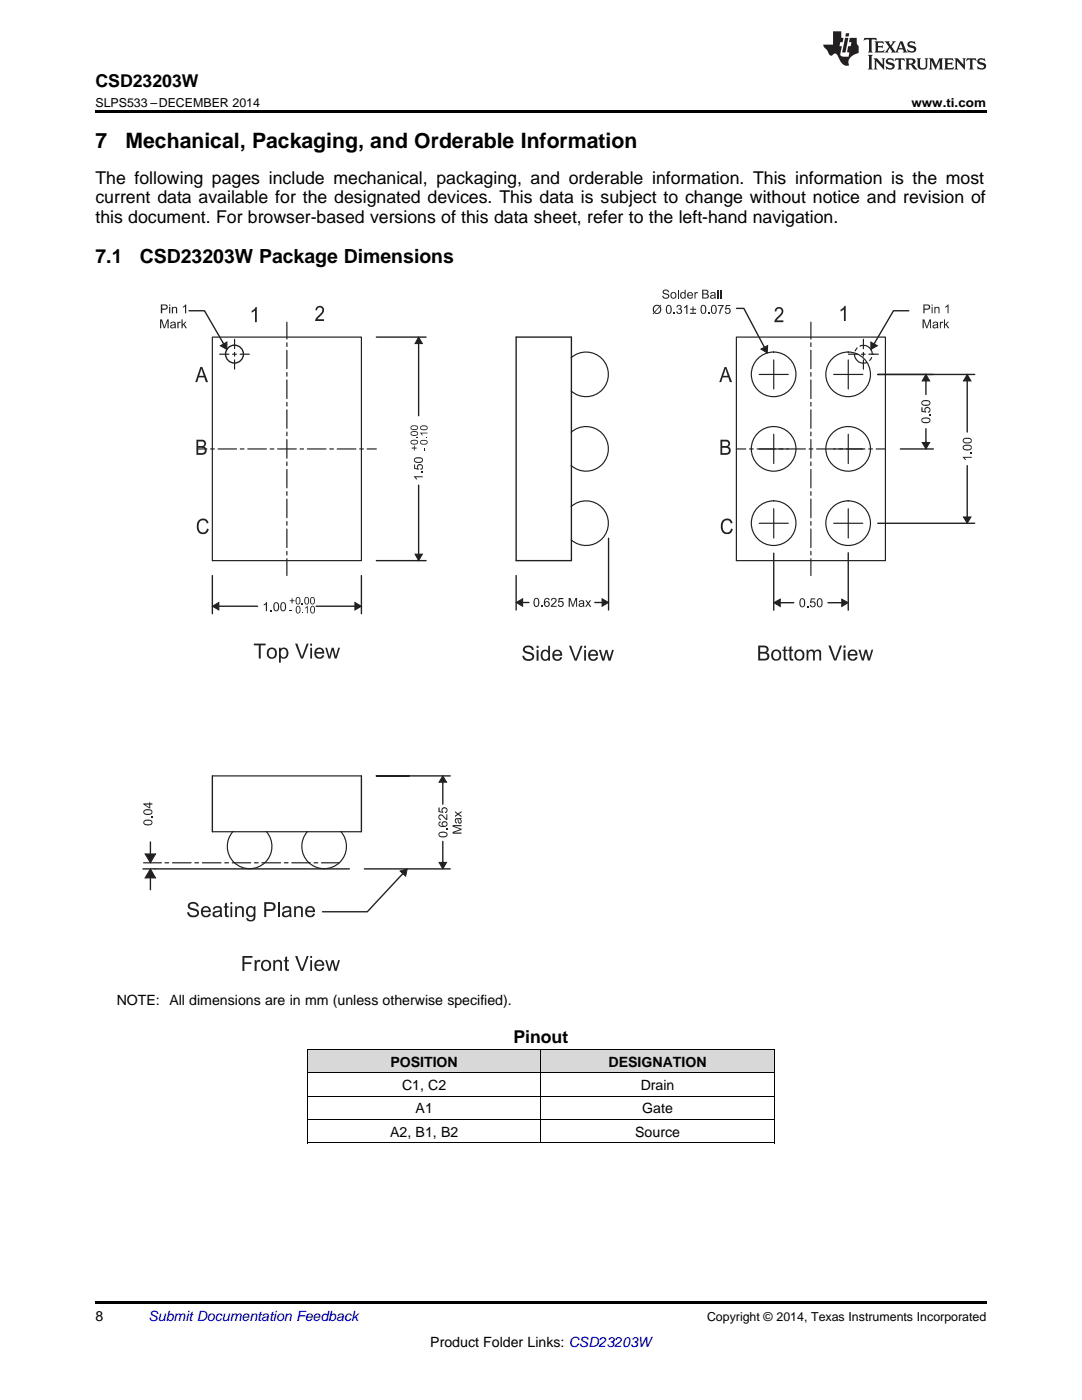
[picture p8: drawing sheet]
<svg xmlns="http://www.w3.org/2000/svg" width="216mm" height="279mm" viewBox="0 0 216 279" stroke-linecap="round" stroke-linejoin="round" font-family="sans-serif">
<g fill="#d8d8d8">
<path d="M61.4 209.5h46.5v4.7h-46.5z"/>
<path d="M107.9 209.5h46.6v4.7h-46.6z"/>
</g>
<path d="M61.4 228.1h.1zM154.4 228.1h.1zM19 259.7h177.8v.5h-177.8z" fill="#000"/>
<path d="M61.4 218.8h93.1M61.4 214.1h93.1M61.4 209.5h93.1M61.4 209.5v18.6M107.9 209.5v18.6M154.5 209.5v18.6M61.4 228.1h93.1M61.4 223.4h93.1" fill="none" stroke="#000" stroke-width=".2"/>
<path d="M146.9 89.6h1.9M149.6 89.6h.7M151.1 89.6h3.6M155.5 89.6h.7M157 89.6h3.7M161.5 89.6h.7M162.9 89.6h3.8M167.4 89.6h.7M168.9 89.6h3.7M173.3 89.6h.8M174.8 89.6h1.9" fill="none" stroke="#231f20" stroke-width=".24"/>
<g fill="#231f20">
<path d="M144.2 103.9l.4-.3 .7-.1 .7 .5 .2 .4-.4 .1-.4-.6h-.7l-.3 .2-.2 .7 .1 .8 .4 .6h.7l.4-.3 .1-.4 .3 .1-.2 .5-.3 .4-.9 .1-.7-.5-.3-.7v-.7z"/>
<path d="M143.8 87.8h1.3l.5 .3v.7l-.3 .4 .4 .2 .1 .7-.3 .5-.6 .2h-1.1zM144.1 88.1v.9h.9l.3-.2v-.4l-.2-.3zM144.1 89.4v1l1.2-.1 .1-.3-.1-.5-.4-.1z"/>
<path d="M144.6 73.2h.3l1.2 3.1h-.5l-.3-1h-1.1l-.3 1h-.4zM144.7 73.6l-.4 1.4h.9z"/>
</g>
<g fill="none" stroke="#231f20" stroke-width=".24">
<path d="M161.8 64.3v3.4M161.8 68.4v.8M161.8 69.9v3.7M161.8 74.3v.8M161.8 75.8v3.8M161.8 80.3v.7M161.8 81.8v3.7M161.8 86.2v.8M161.8 87.7v3.7M161.8 92.2v.7M161.8 93.7v3.7M161.8 98.1v.8"/>
<path d="M161.8 99.6v3.7M161.8 104.1v.7M161.8 105.6v3.7M161.8 110v.7M161.8 111.5v3.4"/>
</g>
<g fill="#231f20">
<path d="M167.7 61.8l.6-.4 .2-.4h.2v3.1h-.3v-2.4l-.7 .5z"/>
<path d="M154.7 61.6l.4-.3h.5l.6 .4 .1 .5-.2 .5-1.1 1.2h1.3v.4h-1.8l.1-.5 1.1-1.1 .3-.4-.1-.5-.3-.2h-.4l-.3 .6-.3-.1z"/>
</g>
<g fill="none" stroke="#231f20" stroke-width=".24">
<path d="M114 71.4a4.5 4.5 0 0 1 6.1 .2 4.5 4.5 0 0 1 0 6.2 4.5 4.5 0 0 1-6.1 .2M146.9 67.3h29.8v44.6h-29.8zM151.5 74.7h5.8M154.4 71.8v5.8M166.4 74.7h5.8M169.3 71.8v5.8M39.4 89.6h1.9M42 89.6h.8M43.5 89.6h3.7M47.9 89.6h.8M49.4 89.6h3.8M53.9 89.6h.8"/>
<path d="M55.4 89.6h3.7M59.9 89.6h.7M61.3 89.6h3.8M65.8 89.6h.7M67.3 89.6h3.7M71.8 89.6h.7M73.3 89.6h1.8M114 86.3a4.5 4.5 0 0 1 6.1 .2 4.5 4.5 0 0 1 0 6.2 4.5 4.5 0 0 1-6.1 .2M151.5 89.6h5.8M154.4 86.7v5.8M166.4 89.6h5.8M169.3 86.7v5.8"/>
<path d="M114 101.1a4.5 4.5 0 0 1 6.1 .2 4.5 4.5 0 0 1 0 6.2 4.5 4.5 0 0 1-6.1 .2M151.5 104.4h5.8M154.4 101.5v5.9M166.4 104.4h5.8M169.3 101.5v5.9M42.4 154.8h29.7M46.5 165.9a4.5 4.5 0 0 0 .2 6.2 4.5 4.5 0 0 0 6.2 0 4.5 4.5 0 0 0 .2-6.2M61.4 165.9a4.5 4.5 0 0 0 .2 6.2 4.5 4.5 0 0 0 6.2 0 4.5 4.5 0 0 0 .2-6.2"/>
<circle cx="154.4" cy="74.7" r="4.5"/>
<circle cx="169.2" cy="74.7" r="4.5"/>
<circle cx="154.4" cy="89.6" r="4.5"/>
<circle cx="169.2" cy="89.6" r="4.5"/>
<circle cx="154.4" cy="104.4" r="4.5"/>
<circle cx="169.2" cy="104.4" r="4.5"/>
</g>
<path d="M103 67.3h11v44.6h-11z" fill="none" stroke="#231f20" stroke-width=".27"/>
<g fill="#231f20">
<path d="M39.7 103.8l.4-.3h.7l.4 .1 .3 .4 .1 .4-.3 .1-.3-.5-.8-.1-.4 .3-.2 .6 .1 .9 .4 .5h.8l.4-.7 .4 .1-.2 .5-.4 .4-.9 .1-.7-.5-.2-.6v-.9z"/>
<path d="M39.2 87.8h1.3l.5 .3 .1 .7-.4 .4 .4 .2 .1 .7-.4 .6-1.6 .1zM39.5 88.1v.9h.9l.3-.1 .1-.4-.2-.4zM39.5 89.4v1h.9a.53 .53 0 0 0 .5-.5 .53 .53 0 0 0-.5-.5z"/>
<path d="M40 73.2h.4l1.1 3.1h-.4l-.3-1h-1.2l-.2 1h-.4zM40.2 73.6l-.5 1.4h.9z"/>
</g>
<g fill="none" stroke="#231f20" stroke-width=".24">
<path d="M42.4 67.3h29.7v44.6h-29.7zM57.2 64.3v3.4M57.2 68.4v.8M57.2 69.9v3.7M57.2 74.3v.8M57.2 75.8v3.8M57.2 80.3v.7M57.2 81.8v3.7M57.2 86.2v.8M57.2 87.7v3.7M57.2 92.2v.7M57.2 93.7v3.7"/>
<path d="M57.2 98.1v.8M57.2 99.6v3.7M57.2 104.1v.7M57.2 105.6v3.7M57.2 110v.7M57.2 111.5v3.4"/>
</g>
<g fill="#231f20">
<path d="M63.2 61.3l.8-.3 .5 .4 .2 .7-.2 .4-1.2 1.2h1.4v.4h-1.8l.1-.6 1-1 .3-.4v-.5l-.3-.2h-.5l-.2 .5h-.4z"/>
<path d="M50.2 62l.5-.3 .3-.4h.2v3h-.3v-2.4l-.7 .5z"/>
</g>
<path d="M154.4 110.4v11.4M169.3 110.3v11.5M155.9 120.3h2.5M165.2 120.3h2.6" fill="none" stroke="#231f20" stroke-width=".27"/>
<path d="M154.4 120.3l1.3-.7v1.4z" fill="#231f20"/>
<path d="M154.4 120.3l1.3-.7v1.4z" fill="none" stroke="#231f20" stroke-width=".2"/>
<path d="M155.7 120.3h.2" fill="none" stroke="#231f20" stroke-width=".24"/>
<path d="M168 119.6l1.3 .7-1.3 .7z" fill="#231f20"/>
<path d="M168 119.6l1.3 .7-1.3 .7z" fill="none" stroke="#231f20" stroke-width=".2"/>
<path d="M167.8 120.3h.2" fill="none" stroke="#231f20" stroke-width=".24"/>
<g fill="#231f20">
<path d="M161 120.9h.3v.3h-.3z"/>
<path d="M161.8 119.4h.9v.2h-.7l-.1 .5 .5-.1 .3 .4v.4l-.3 .4h-.5l-.3-.3v-.2h.2l.2 .3h.3l.3-.3-.3-.5-.7 .1z"/>
<path d="M159.7 119.5l.5-.1 .3 .2 .2 .4-.2 .9a.57 .57 0 0 1-.9 .1l-.1-.8zM160 119.6l-.2 .3-.1 .7 .2 .4h.3l.2-.3v-.8l-.1-.2z"/>
<path d="M163.2 119.5l.5-.1 .4 .4v.9l-.3 .5h-.5l-.2-.3-.1-.9zM163.4 119.6l-.2 .3v.8l.2 .3h.2l.3-.2v-.9l-.3-.3z"/>
</g>
<path d="M103 114.9v6.8M121.4 107.4v14.3M104.5 120.2h1M118.7 120.2h1.2M42.4 154.8v11.2M72.1 154.8v11.2" fill="none" stroke="#231f20" stroke-width=".27"/>
<path d="M42.4 166h29.7" fill="none" stroke="#231f20" stroke-width=".24"/>
<path d="M103 120.2l1.3-.7v1.5z" fill="#231f20"/>
<path d="M103 120.2l1.3-.7v1.5z" fill="none" stroke="#231f20" stroke-width=".2"/>
<path d="M104.3 120.2h.2" fill="none" stroke="#231f20" stroke-width=".24"/>
<path d="M120.1 119.5l1.3 .7-1.3 .8z" fill="#231f20"/>
<path d="M120.1 119.5l1.3 .7-1.3 .8z" fill="none" stroke="#231f20" stroke-width=".2"/>
<path d="M119.9 120.2h.2" fill="none" stroke="#231f20" stroke-width=".24"/>
<g fill="#231f20">
<path d="M108 120.9h.2v.2h-.2z"/>
<path d="M110 119.5l.4-.2 .6 .2v.5l-.8 .9h.9v.2h-1.2l.1-.3 .8-.9-.2-.4h-.2l-.2 .4h-.3z"/>
<path d="M111.5 119.3h.9v.3h-.7l-.1 .4 .5-.1 .4 .4-.1 .6-.4 .2h-.5l-.2-.3v-.2h.2l.2 .3h.3l.3-.2v-.3l-.3-.3-.7 .2z"/>
<path d="M113.5 119.3h.3l.5 1.5 .5-1.5h.4v1.8h-.2v-1.5l-.6 1.5h-.2l-.5-1.5v1.5h-.2z"/>
<path d="M116.8 119.8h.3l.3 .5 .3-.5h.2l-.4 .6 .5 .7h-.3l-.3-.5-.4 .5h-.2l.4-.7z"/>
<path d="M186.4 61.2h.2v.2l.3-.2 .5 .2 .1 1.1h-.2v-.9l-.3-.2-.3 .2-.1 .9h-.2z"/>
<path d="M188.6 61.2l.7-.4v1.7h-.2v-1.3l-.4 .2z"/>
<path d="M184.1 63.7h.3l.6 1.6 .5-1.6h.3v1.8h-.2v-1.5l-.6 1.5h-.2l-.5-1.5v1.5h-.2z"/>
<path d="M187.5 64.2h.2v.2l.3-.2 .2 .1v.2l-.3-.1-.1 .2-.1 .9h-.2z"/>
<path d="M188.4 63.7h.2v1.1l.5-.6h.3l-.5 .5 .5 .8h-.2l-.5-.7-.1 .2v.5h-.2z"/>
<path d="M151.8 69.7l1.4-.7-.1 1.5z"/>
<path d="M106.6 119.5l.4-.2 .3 .1 .3 .6-.1 .9-.3 .2-.5-.1a1.35 1.35 0 0 1-.2-1.3zM106.9 119.5l-.2 .4v.7l.2 .3h.3l.2-.3v-.7l-.2-.4z"/>
<path d="M108.7 119.5l.5-.2 .5 .4v.1h-.2l-.2-.3h-.3l-.2 .2v.5l.2-.2h.3l.4 .2v.5l-.4 .4h-.5l-.2-.4-.1-.7zM109 120.2a.42 .42 0 0 0-.2 .4 .42 .42 0 0 0 .2 .3l.4-.1 .1-.4-.2-.2z"/>
<path d="M115.6 119.9l.4-.1 .5 .1 .1 1.2h-.2v-.2l-.4 .2-.4-.1a.39 .39 0 0 1-.1-.4 .39 .39 0 0 1 .4-.2l.4-.1v-.2l-.4-.1-.2 .2h-.2zM115.7 120.6l.1 .3h.3l.2-.1v-.3z"/>
<path d="M184.2 60.8h1l.4 .4-.2 .5-.9 .1v.7h-.3zM184.5 61v.6h.7l.1-.2-.1-.4z"/>
<path d="M185.9 60.8h.2v.2h-.2zM185.9 61.2h.2v1.3h-.2z"/>
<path d="M186.2 64.3l.6-.1 .4 .3 .1 1h-.3v-.1l-.6 .1a.39 .39 0 0 1-.3-.4 .39 .39 0 0 1 .4-.3l.4-.1 .1-.2-.5-.1-.2 .2h-.2zM186.3 65l.1 .4h.3l.3-.2v-.3z"/>
</g>
<path d="M151.8 69.7l1.4-.7-.1 1.5z" fill="none" stroke="#231f20" stroke-width=".2"/>
<path d="M152.4 69.1l.1 .2" fill="none" stroke="#231f20" stroke-width=".24"/>
<path d="M147 61.5h1.4l4 7.6" fill="none" stroke="#231f20" stroke-width=".27"/>
<g fill="#231f20">
<path d="M132.3 58l.4-.2h.5l.2 .2 .1 .3h-.2l-.2-.3h-.5a.29 .29 0 0 0-.1 .4 .29 .29 0 0 0 .3 .1l.6 .2 .2 .3-.1 .4-.4 .2h-.6l-.4-.4v-.2h.2l.2 .4h.3l.5-.2-.1-.3-.9-.3z"/>
<path d="M135.2 57.8h.2v1.8h-.2z"/>
<path d="M138.6 58.3h.2v.2l.1-.2h.3v.3l-.2-.1-.2 .1v1h-.2z"/>
<path d="M143.1 57.8h.3v1.8h-.3z"/>
<path d="M143.7 57.8h.2v1.8h-.2z"/>
<path d="M134.4 62.4h.2v.2h-.2z"/>
<path d="M135.1 61l.5-.2 .4 .3v.4l-.2 .2 .3 .2v.4l-.3 .3h-.5l-.3-.3-.1-.1 .3-.1 .1 .3 .3 .1 .3-.2-.1-.5h-.4v-.2l.4-.2v-.3l-.4-.1-.2 .4-.2-.1z"/>
<path d="M136.5 61.3l.7-.5v1.8h-.3v-1.4l-.4 .3z"/>
<path d="M141.3 62.4h.2v.2h-.2z"/>
<path d="M143.2 60.9h1.2l-.5 1-.2 .7h-.2l.1-.4 .5-1.1h-.9z"/>
<path d="M144.9 60.9h.8v.2h-.7l-.1 .4h.5l.4 .2v.5l-.3 .4h-.5l-.3-.2-.1-.2 .3-.1 .1 .3 .3 .1 .3-.3v-.3l-.2-.2-.7 .1z"/>
<path d="M173.8 68.3l1.3 .7-1.3 .7z"/>
<path d="M133.8 58.9a.66 .66 0 0 1 1.3 0 .66 .66 0 0 1-1.3 0zM134.1 58.6l-.1 .6 .2 .2h.4l.2-.4-.1-.4-.2-.2z"/>
<path d="M135.9 58.4l.2-.1 .5 .1v-.6h.2v1.8h-.2v-.2l-.2 .2-.5-.1-.2-.3zM136.1 58.5l-.2 .2 .1 .6 .4 .1 .2-.2v-.6z"/>
<path d="M137.3 58.4l.6-.1 .4 .5v.2h-1l.3 .4 .7-.2-.2 .3-.5 .1-.3-.1a.71 .71 0 0 1-.1-.9zM137.4 58.6l-.1 .2h.8l-.3-.4z"/>
<path d="M140.1 57.8l1 .1 .3 .2-.1 .3a.22 .22 0 0 0-.1 .3 .22 .22 0 0 0 .2 .1v.4l-.2 .3-1.1 .1zM140.3 58v.6h.6l.2-.2-.1-.3zM140.3 58.8v.6l.9-.1v-.3l-.2-.2z"/>
<path d="M141.8 58.4l.2-.1 .7 .1 .2 1.2h-.3v-.2l-.3 .2-.5-.1-.1-.4 .1-.1 .8-.2-.2-.4-.7 .3zM142 59.1l-.1 .3a.44 .44 0 0 0 .7-.2v-.2z"/>
<path d="M130.4 61.1l.6-.3 .6 .2 .3-.2 .1 .1-.2 .2 .1 .4v.5l-.2 .4-.3 .2h-.6l-.2-.1-.3 .2-.1-.1 .3-.2-.2-.4zM130.7 61.2l-.2 .3 .1 .7 .9-1-.2-.2zM131.6 61.3l-.9 1 .6 .1 .3-.2 .1-.3z"/>
<path d="M133 61l.6-.2 .3 .4 .1 .9-.4 .5h-.4l-.2-.2-.2-.8zM133.2 61.1l-.1 1 .1 .2 .3 .2 .3-.4v-.7l-.2-.4z"/>
<path d="M137.7 61.6h.5v-.4h.2v.4h.5v.2h-.5v.5h-.2v-.5h-.5zM137.7 62.4h1.2v.2h-1.2z"/>
<path d="M140 61l.5-.2 .4 .4v.9l-.3 .5h-.5l-.3-.3v-.9zM140.1 61.1l-.1 1.1 .2 .2 .3 .1 .2-.3v-.8l-.2-.4z"/>
<path d="M142.1 61l.5-.2 .3 .4 .1 .9-.3 .5h-.5l-.3-.3v-.9zM142.2 61.1l-.1 1.1 .2 .2 .2 .1 .3-.4v-.7l-.2-.4z"/>
</g>
<path d="M173.8 68.3l1.3 .7-1.3 .7z" fill="none" stroke="#231f20" stroke-width=".2"/>
<path d="M174.5 68.5l-.1 .1" fill="none" stroke="#231f20" stroke-width=".24"/>
<path d="M175.1 74.7h19.4M181.3 62h-3l-3.8 6.5M193 76.2v10M193 92.9v10.1M175.1 104.4h19.4" fill="none" stroke="#231f20" stroke-width=".27"/>
<path d="M193 74.7l.7 1.3h-1.4z" fill="#231f20"/>
<path d="M193 74.7l.7 1.3h-1.4z" fill="none" stroke="#231f20" stroke-width=".2"/>
<path d="M193 76v.2" fill="none" stroke="#231f20" stroke-width=".24"/>
<path d="M192.3 103.2h1.4l-.7 1.2z" fill="#231f20"/>
<path d="M192.3 103.2h1.4l-.7 1.2z" fill="none" stroke="#231f20" stroke-width=".2"/>
<path d="M193 103v.2" fill="none" stroke="#231f20" stroke-width=".24"/>
<g fill="#231f20">
<path d="M192.1 91.2h1.8v.2h-1.4l.3 .4h-.3z"/>
<path d="M193.6 90.2h.3v.3h-.3z"/>
<path d="M192.2 89l.5-.3 .8 .1 .3 .2 .1 .5-.4 .4h-.9l-.5-.3zM192.4 89.1l-.1 .3 .2 .2 .8 .1 .4-.3v-.2l-.3-.2z"/>
<path d="M192.2 87.6l.4-.2h.8l.5 .3v.4l-.4 .4h-.9l-.5-.3zM192.3 87.8v.3l.3 .2h.9l.2-.3v-.3l-.3-.1h-.8z"/>
</g>
<path d="M175.1 74.7h11.1M184.8 76.2v2.5M179.7 89.6h6.5M184.8 85.6v2.5" fill="none" stroke="#231f20" stroke-width=".27"/>
<path d="M184.8 74.7l.7 1.3h-1.5z" fill="#231f20"/>
<path d="M184.8 74.7l.7 1.3h-1.5z" fill="none" stroke="#231f20" stroke-width=".2"/>
<path d="M184.8 76v.2" fill="none" stroke="#231f20" stroke-width=".24"/>
<path d="M184 88.3h1.5l-.7 1.3z" fill="#231f20"/>
<path d="M184 88.3h1.5l-.7 1.3z" fill="none" stroke="#231f20" stroke-width=".2"/>
<path d="M184.8 88.1v.2" fill="none" stroke="#231f20" stroke-width=".24"/>
<g fill="#231f20">
<path d="M185.4 82.7h.2v.3h-.2z"/>
<path d="M183.9 81.3h.2v.7l.5 .1-.2-.5 .5-.4 .5 .1 .2 .3 .1 .4-.2 .3-.4 .1v-.3l.4-.2v-.2l-.3-.3h-.3l-.3 .3 .2 .6-.9-.1z"/>
<path d="M184.1 83.4l.5-.1 .8 .1 .2 .2 .1 .4-.5 .4h-1l-.3-.3v-.4zM184.1 83.7l-.1 .3 .4 .2h.7l.4-.2v-.2l-.3-.2-.7-.1z"/>
<path d="M184.1 79.9l.4-.1 .8 .1 .3 .3v.5l-.6 .3-.8-.1-.4-.5zM184.2 80.1l-.2 .4 .2 .2 .9 .1 .4-.3-.1-.3-.3-.1z"/>
</g>
<path d="M42.4 114.9v7.6M72.1 114.9v7.6M43.9 121h7.5M63.1 121h7.5" fill="none" stroke="#231f20" stroke-width=".27"/>
<path d="M42.4 121l1.3-.8v1.5z" fill="#231f20"/>
<path d="M42.4 121l1.3-.8v1.5z" fill="none" stroke="#231f20" stroke-width=".2"/>
<path d="M43.7 121h.2" fill="none" stroke="#231f20" stroke-width=".24"/>
<path d="M70.8 120.2l1.3 .8-1.3 .7z" fill="#231f20"/>
<path d="M70.8 120.2l1.3 .8-1.3 .7z" fill="none" stroke="#231f20" stroke-width=".2"/>
<path d="M70.6 121h.2" fill="none" stroke="#231f20" stroke-width=".24"/>
<g fill="#231f20">
<path d="M57.8 119.8h.4v-.4h.2v.4h.4v.2h-.4v.4h-.2v-.4h-.4z"/>
<path d="M60.2 120.4h.3v.2h-.3z"/>
<path d="M59.1 119.3l.5-.2 .3 .4v.8l-.3 .3h-.3l-.3-.2v-.7zM59.2 119.4v.9a.27 .27 0 0 0 .2 .2 .27 .27 0 0 0 .3-.1v-.9l-.1-.2z"/>
<path d="M60.9 119.3l.5-.2 .2 .4 .1 .7-.3 .4h-.5l-.1-.2-.1-.6zM61 119.3l-.1 1a.26 .26 0 0 0 .3 .2 .26 .26 0 0 0 .2-.3v-.8z"/>
<path d="M62.1 119.2h.5l.2 .3v.8l-.3 .3h-.4l-.2-.4v-.6zM62.2 119.3l-.1 .9a.29 .29 0 0 0 .2 .3 .29 .29 0 0 0 .3-.2v-.8l-.1-.2z"/>
</g>
<path d="M75.1 67.3h9.9M83.5 68.8v14.2M83.5 96.8v13.6M75.1 111.9h9.9" fill="none" stroke="#231f20" stroke-width=".27"/>
<path d="M83.5 67.3l.8 1.3h-1.5z" fill="#231f20"/>
<path d="M83.5 67.3l.8 1.3h-1.5z" fill="none" stroke="#231f20" stroke-width=".2"/>
<path d="M83.5 68.6v.2" fill="none" stroke="#231f20" stroke-width=".24"/>
<path d="M82.8 110.6h1.5l-.8 1.3z" fill="#231f20"/>
<path d="M82.8 110.6h1.5l-.8 1.3z" fill="none" stroke="#231f20" stroke-width=".2"/>
<path d="M83.5 110.4v.2" fill="none" stroke="#231f20" stroke-width=".24"/>
<g fill="#231f20">
<path d="M82.6 95.1h1.8v.2h-1.4l.3 .4h-.3z"/>
<path d="M84.1 94.1h.3v.2h-.3z"/>
<path d="M82.6 92.7h.2v.7l.5 .1-.1-.4 .2-.4h.8l.2 .4v.3l-.4 .4-.1-.2a.36 .36 0 0 0 .3-.3 .36 .36 0 0 0-.2-.4l-.5 .1-.1 .3 .1 .5-.9-.2z"/>
<path d="M52.6 120.6l.7-.4v1.8h-.3v-1.4l-.3 .2z"/>
<path d="M53.9 121.7h.3v.3h-.3z"/>
<path d="M57.7 121.8h.6v.2h-.6z"/>
<path d="M60.3 122.2h.2v.2h-.2z"/>
<path d="M60.9 121.3l.5-.4v1.5h-.2v-1.1l-.3 .2z"/>
<path d="M82.2 89.3h.4v-.4h.1v.4h.4v.2h-.4v.4h-.1v-.4h-.4z"/>
<path d="M83.2 87.3h.2v.2h-.2z"/>
<path d="M84.7 89.5h.2v.5h-.2z"/>
<path d="M85.1 87.3h.2v.2h-.2z"/>
<path d="M83.8 86.3h1.5v.2h-1.1l.2 .3-.2 .1z"/>
<path d="M82.7 91.4l.4-.2 .9 .1 .3 .2 .1 .5-.5 .4-1-.1-.3-.3zM82.9 91.5v.1a.3 .3 0 0 0-.1 .3 .3 .3 0 0 0 .3 .2l.9 .1a.34 .34 0 0 0 .2-.4 .34 .34 0 0 0-.3-.3z"/>
<path d="M54.7 120.4l.3-.2a.55 .55 0 0 1 .7 .5l-.1 1-.2 .3h-.4l-.3-.2-.2-.4zM54.9 120.4l-.1 .3v.8l.1 .2 .3 .1 .2-.2 .1-.8-.2-.4z"/>
<path d="M56.1 120.3l.6-.1 .3 .3 .1 .9-.4 .6h-.4l-.3-.3-.1-.8zM56.2 120.5v1.1l.2 .2h.2l.3-.3v-.8l-.3-.3z"/>
<path d="M59.1 121.1l.5-.2 .4 .4v.7l-.4 .4h-.4l-.2-.3zM59.3 121.1l-.1 .9 .1 .2 .3 .1 .2-.4v-.6l-.2-.2z"/>
<path d="M62 121.1l.5-.2 .3 .2 .1 .9-.4 .4h-.4l-.1-.2-.1-.7zM62.2 121.1l-.1 .8 .1 .3 .3 .1 .2-.3v-.7l-.2-.2z"/>
<path d="M82 88l.4-.2h.7l.3 .2v.4l-.5 .3h-.7l-.3-.3zM82.1 88.1v.3l.3 .1h.6l.3-.1-.1-.3-.2-.1z"/>
<path d="M82 86.2l.4-.2 .7 .1 .3 .2v.4l-.3 .3-.9-.1-.3-.2zM82.1 86.3v.4l.3 .1h.5l.4-.2-.1-.3-.2-.1z"/>
<path d="M82 85l.3-.1h.8l.3 .3v.3l-.4 .3h-.9l-.2-.2zM82.1 85.2l-.1 .2 .3 .2h.7l.3-.1v-.3l-.2-.1-.6-.1z"/>
<path d="M83.9 88l.3-.2h.7l.4 .2v.4l-.4 .3h-.7l-.4-.2zM84 88.1v.2l.2 .2h.8l.2-.1-.1-.3-.2-.1z"/>
<path d="M84 85l.3-.1h.7l.3 .2v.4l-.3 .3h-.8l-.4-.3zM84.1 85.2l-.1 .3 .3 .2h.6l.3-.2-.2-.4z"/>
</g>
<path d="M28.5 173.4h41.2M30 168v2.1M30 175.5v2.1" fill="none" stroke="#231f20" stroke-width=".27"/>
<g fill="none" stroke="#231f20" stroke-width=".24">
<path d="M28.6 172.2h3.6M32.9 172.2h.8M34.4 172.2h3.7M38.9 172.2h.7M40.4 172.2h3.7M44.8 172.2h.8M46.3 172.2h3.7M50.8 172.2h.7M52.3 172.2h3.7M56.7 172.2h.8M58.2 172.2h3.7M62.7 172.2h.7"/>
<path d="M64.1 172.2h3.6"/>
</g>
<g fill="#231f20">
<path d="M30.1 163h.3v.2h-.3z"/>
<path d="M29 170.4h2l-1 1.8z"/>
<path d="M28.8 163.8l.4-.2 1 .1 .2 .3v.4l-.5 .3h-.9l-.4-.4zM28.8 164v.3l.4 .2h.8l.2-.3v-.2l-.3-.2h-.7z"/>
<path d="M28.8 161.7l.5-.2 .9 .1 .2 .3v.4l-.7 .4-.9-.2-.2-.3zM28.9 161.8l-.1 .3 .2 .3h.9l.3-.3-.2-.3z"/>
<path d="M28.6 160.3h1.2v-.2h.2v.2h.4v.3h-.4v.7h-.2l-1.2-.8zM29 160.6l.8 .5v-.5z"/>
</g>
<path d="M29 170.4h2l-1 1.8z" fill="none" stroke="#231f20" stroke-width=".2"/>
<path d="M30 170.1v.3" fill="none" stroke="#231f20" stroke-width=".24"/>
<path d="M30 173.4l1 1.8h-2z" fill="#231f20"/>
<path d="M30 173.4l1 1.8h-2z" fill="none" stroke="#231f20" stroke-width=".2"/>
<path d="M30 175.2v.3" fill="none" stroke="#231f20" stroke-width=".24"/>
<path d="M81.6 154.8h-6.5h14.7M88.4 156.3v4.2M72.7 173.4h17.1M88.4 167.9v4" fill="none" stroke="#231f20" stroke-width=".27"/>
<path d="M88.4 154.8l.7 1.3h-1.5z" fill="#231f20"/>
<path d="M88.4 154.8l.7 1.3h-1.5z" fill="none" stroke="#231f20" stroke-width=".2"/>
<path d="M88.4 156.1v.2" fill="none" stroke="#231f20" stroke-width=".24"/>
<path d="M87.6 172.1h1.5l-.7 1.3z" fill="#231f20"/>
<path d="M87.6 172.1h1.5l-.7 1.3z" fill="none" stroke="#231f20" stroke-width=".2"/>
<path d="M88.4 171.9v.2" fill="none" stroke="#231f20" stroke-width=".24"/>
<g fill="#231f20">
<path d="M89 165.4h.3v.2h-.3z"/>
<path d="M87.6 162.7l.3-.2 .4 .1 .8 .8v-.9h.2v1.2l-.4-.1-.9-.9-.2 .1-.1 .2v.3l.3 .1v.2h-.3l-.2-.3z"/>
<path d="M87.5 161.2h.2v.7l.5 .1-.1-.5 .1-.3 .4-.1 .5 .1 .2 .3v.4l-.4 .4h-.1v-.2a.38 .38 0 0 0 .3-.4 .38 .38 0 0 0-.3-.4l-.4 .1-.1 .2 .1 .6-.9-.1z"/>
<path d="M79.8 173.8l1.5-.4-.4 1.5z"/>
<path d="M87.7 166.1l.5-.1 .8 .1 .3 .3v.4l-.6 .3h-.9l-.3-.4v-.4zM87.7 166.3v.3l.3 .3h.8l.3-.4-.1-.2-.3-.1z"/>
<path d="M87.6 164l.3-.1-.2 .6 .3 .3 .4 .1-.2-.2-.1-.5 .5-.3 .6 .2 .1 .5-.2 .3-.4 .1h-.9l-.3-.4zM88.3 164.4a.4 .4 0 0 0 .8 0 .4 .4 0 0 0-.8 0z"/>
</g>
<path d="M79.8 173.8l1.5-.4-.4 1.5z" fill="none" stroke="#231f20" stroke-width=".2"/>
<path d="M80.4 174.3l-.1 .2" fill="none" stroke="#231f20" stroke-width=".24"/>
<path d="M80.3 174.5l-7 7.5h-9" fill="none" stroke="#231f20" stroke-width=".27"/>
<g fill="#231f20">
<path d="M37.7 180.2l.4-.2h.6l.7 .3 .2 .6h-.4v-.3l-.3-.2h-.6l-.4 .2v.3l.2 .2 1.4 .5 .2 .4v.4l-.4 .5-1.1 .2-.5-.2-.3-.5v-.3h.3a.68 .68 0 0 0 .6 .6h.6a.49 .49 0 0 0 .4-.6 .49 .49 0 0 0-.6-.4l-.8-.2-.4-.4v-.4z"/>
<path d="M44.9 180.4l.4-.3v.8h.3v.2h-.3v1.5l.3 .1 .1 .3-.1 .1-.5-.1-.2-.2v-1.7h-.3v-.2h.3z"/>
<path d="M46.9 180.9h.3v.3l.5-.4 .6 .1 .2 .2 .2 .2v1.7h-.4v-1.5l-.4-.4-.5 .3-.1 1.6h-.4z"/>
<path d="M40.3 181.2l.3-.3 .7-.1 .6 .4 .2 .8h-1.6l.1 .6 .4 .2 .4-.1 .3-.4 .4 .1-.4 .5-.9 .2-.5-.4-.2-1.1zM40.6 181.3l-.1 .4h1.2l-.2-.4-.2-.2h-.4z"/>
<path d="M42.7 181l.5-.2h.5l.5 .3 .2 1.9h-.4l-.1-.3-.5 .4h-.5l-.4-.3v-.6l.3-.3 .4-.1a.52 .52 0 0 0 .7-.4l-.2-.2-.5-.1-.4 .4h-.3zM42.8 182.2l.1 .5 .5 .1 .5-.4v-.4z"/>
<path d="M46 180h.3v.5h-.3zM46 180.9h.3v2.1h-.3z"/>
<path d="M49.4 181.1l.3-.2 .5-.1 .5 .3v-.2h.3v2.3l-.2 .3-.3 .3-.8 .1-.5-.4v-.3l.3 .1 .1 .2 .3 .1h.4l.3-.5v-.4l-.4 .3h-.4l-.6-.5-.1-.8zM49.7 181.3l-.3 .7 .3 .6 .6 .1 .3-.3v-.3a.75 .75 0 0 0-.4-1z"/>
<path d="M52.7 180l1.6 .1 .6 .3 .1 .4v.4l-.4 .5-1.5 .1v1.2h-.4zM53.1 180.4v1h1.1l.3-.2 .1-.5-.2-.2z"/>
</g>
<path d="M55.6 180v3" fill="none" stroke="#231f20" stroke-width=".35"/>
<g fill="#231f20">
<path d="M58.7 180.9h.3v.3l.5-.4 .5 .1 .3 .2 .1 1.9h-.3v-1.6l-.4-.3-.6 .3-.1 1.6h-.3z"/>
<path d="M50.7 128.4h2.3v.4h-1v2.6h-.4v-2.6h-.9z"/>
<path d="M58.9 128.4h.4l.9 2.7 1-2.7h.4l-1.1 3h-.5z"/>
<path d="M64.9 129.3h.3l.5 1.7 .5-1.7h.4l.4 1.7 .5-1.7h.3l-.6 2.1h-.4l-.5-1.6-.4 1.6h-.3z"/>
<path d="M104.5 129.1l.6-.3 .8 .1 .5 .3 .1 .5h-.4l-.2-.4-.5-.2-.5 .2-.1 .2a.72 .72 0 0 0 .9 .6l.8 .5 .1 .5-.2 .4-.7 .4h-.7l-.5-.3-.3-.7h.4l.1 .3 .5 .3h.7l.3-.3-.2-.5-1.2-.4-.3-.2-.2-.6z"/>
<path d="M113.5 128.9h.4l1 2.6 1-2.6h.4l-1.2 3h-.4z"/>
<path d="M119.5 129.7h.4l.5 1.7 .4-1.7h.4l.4 1.6 .5-1.6h.4l-.7 2.2h-.4l-.4-1.7-.4 1.7h-.4z"/>
<path d="M156.4 129.1l.3-.2v.8h.4v.2h-.4v1.4l.2 .2h.2l.1 .3-.1 .1-.6-.1-.1-.3v-1.6h-.3v-.2h.3z"/>
<path d="M157.5 129.1l.4-.2v.8h.4v.2h-.4v1.5l.4 .1v.3l-.1 .1-.4-.1-.2-.2-.1-1.7h-.2v-.2h.2z"/>
<path d="M160.9 129.7h.4v.3l.2-.3 .6-.1 .5 .4 .4-.4 .6 .1 .2 .4v1.7h-.3v-1.6l-.3-.3-.3 .1-.3 .2v1.6h-.4v-1.5l-.2-.4-.5 .2-.2 .5v1.2h-.4z"/>
<path d="M165.3 128.8h.4l1 2.7 .9-2.7h.4l-1.1 3h-.5z"/>
<path d="M171.3 129.7h.4l.5 1.7 .4-1.7h.4l.4 1.6 .5-1.6h.3l-.6 2.1h-.4l-.4-1.6-.4 1.6h-.4z"/>
<path d="M48.4 190.8h2v.3h-1.6v.9h1.3v.4h-1.3v1.4h-.4z"/>
<path d="M50.8 191.6h.4v.3a.52 .52 0 0 1 .8-.2l-.1 .3-.4-.1-.2 .1-.1 1.8h-.4z"/>
<path d="M54.5 191.6h.4v.3l.5-.4 .7 .3 .2 .2v1.8h-.4v-1.6a.53 .53 0 0 0-.6-.3 .53 .53 0 0 0-.4 .5v1.4h-.4z"/>
<path d="M56.9 191.1l.4-.3v.8h.3v.3h-.3v1.4l.3 .1v.4l-.5-.1-.2-.2v-1.6h-.3v-.3h.3z"/>
<path d="M58.9 190.8h.4l.9 2.6 1-2.6h.4l-1.1 3h-.5z"/>
<path d="M64.9 191.6h.3l.5 1.7 .5-1.7h.4l.4 1.7 .5-1.7h.3l-.6 2.2h-.4l-.5-1.7-.4 1.7h-.3z"/>
<path d="M56.5 181l.5-.2h.6l.5 .3 .1 1.9h-.3l-.1-.3-.4 .3-.7 .1-.4-.4v-.6l.3-.2 .5-.1a.52 .52 0 0 0 .7-.4l-.2-.2-.6-.1-.3 .4h-.4zM56.7 182.2v.5l.5 .1 .5-.3 .1-.5z"/>
<path d="M61.2 181.1l.5-.3 .5 .1 .5 .3 .2 .5v.3l-1.7 .1a.69 .69 0 0 0 .6 .7l.4-.1 .3-.4 .4 .1-.2 .4-.4 .2-.7 .1-.4-.2-.3-.6v-.7zM61.4 181.3l-.1 .4h1.2l-.1-.3-.3-.3h-.4z"/>
<path d="M53.5 129.5l.6-.3 .6 .1 .3 .2 .2 .5v.6l-.1 .4-.3 .3-.9 .2-.5-.4-.2-.5v-.5zM53.9 129.6l-.3 .4 .1 .8 .3 .4h.5l.4-.5v-.7l-.5-.5z"/>
<path d="M55.7 129.3h.3v.2l.5-.3 .5 .1 .4 .3 .2 .6-.1 .7-.3 .4-.8 .2-.4-.3v1h-.3zM56.3 129.6l-.3 .5v.6l.4 .5h.4l.3-.3v-.9a.52 .52 0 0 0-.8-.4z"/>
<path d="M61.9 128.4h.4v.5h-.4zM61.9 129.3h.4v2.1h-.4z"/>
<path d="M62.9 129.6l.7-.4 .5 .1 .4 .2 .2 .9h-1.6l.1 .6 .4 .2 .5-.1 .2-.3h.4l-.3 .5-1 .2-.5-.3-.2-.8zM63.3 129.7l-.2 .4h1.2l-.1-.3-.3-.3z"/>
<path d="M107.1 128.9h.4v.4h-.4zM107.1 129.7h.4v2.2h-.4z"/>
<path d="M108.2 129.8l.8-.1 .4 .2v-1h.3v3h-.3v-.3l-.3 .3h-.5l-.5-.4-.2-.8 .1-.5zM108.4 130.1l-.2 .4 .1 .8 .4 .3 .4-.1 .3-.3-.1-1-.4-.3z"/>
<path d="M110.5 129.9l.5-.2h.5l.5 .4 .2 .8h-1.6l.2 .5 .2 .2 .6-.1 .2-.3h.4l-.4 .5-.8 .2-.6-.4-.2-1zM110.8 130.1l-.2 .5h1.2l-.1-.4-.3-.2z"/>
<path d="M116.6 128.9h.3v.4h-.3zM116.6 129.7h.3v2.2h-.3z"/>
<path d="M117.7 129.9l.4-.2h.5l.5 .3 .3 .9h-1.7l.2 .4 .3 .3 .5-.1 .3-.3h.3l-.3 .5-.8 .2-.6-.3-.2-.4v-.6zM117.9 130.1l-.2 .5h1.3l-.2-.4-.2-.2z"/>
<path d="M151.3 128.8l1.6 .1 .5 .6-.1 .5a.2 .2 0 0 0-.3 .2 .2 .2 0 0 0 .3 .2l.2 .7-.2 .5-.6 .2h-1.4zM151.7 129.2v.9h.9l.3-.2 .1-.4-.2-.2zM151.7 130.4v1.1h1l.4-.3v-.4l-.3-.3z"/>
<path d="M154.2 129.8l.9-.2 .6 .4 .2 .4v.7l-.5 .6-.8 .2-.6-.5-.1-.9zM154.4 130.1l-.1 .3v.7l.2 .4 .3 .1a.61 .61 0 0 0 .7-.6v-.6l-.2-.3-.6-.2z"/>
<path d="M158.7 130l.6-.4 .6 .1 .4 .2 .2 .5v.6l-.4 .7-.8 .2-.7-.5-.1-1zM159.1 130.1l-.2 .5a.84 .84 0 0 0 .3 .9l.4 .1 .3-.2 .3-.7-.4-.7-.5-.1z"/>
<path d="M168.3 128.8h.4v.5h-.4zM168.3 129.7h.4v2.1h-.4z"/>
<path d="M169.3 130l.4-.3 .7-.1 .5 .4 .2 .8h-1.6l.2 .5 .3 .3 .5-.1 .2-.4 .4 .1-.3 .5-.9 .2-.6-.4-.2-1.1zM169.7 130.1l-.2 .4h1.2l-.1-.4-.3-.2h-.4z"/>
<path d="M52.3 191.8l.9-.3 .7 .4 .2 1-.4 .7-.7 .2-.7-.4-.2-.8zM52.7 192l-.2 .4v.8l.3 .3h.6l.3-.6-.1-.7-.4-.4z"/>
<path d="M61.9 190.8h.4v.4h-.4zM61.9 191.6h.4v2.2h-.4z"/>
<path d="M63 191.8l.6-.3 .8 .3 .3 .4v.5h-1.6l.1 .5 .4 .3 .5-.1 .2-.3h.4l-.4 .6-.7 .1-.7-.3-.2-.8zM63.3 192l-.2 .5h1.2l-.1-.5-.2-.1-.4-.1z"/>
</g>
<path d="M43.8 70.7h1.9M46.4 70.7h.8M46.8 67.7v1.9M46.8 70.3v.8M46.8 71.8v1.9M47.9 70.7h1.8" fill="none" stroke="#231f20" stroke-width=".24"/>
<circle cx="46.8" cy="70.7" r="1.79" fill="none" stroke="#231f20" stroke-width=".27"/>
<path d="M44 69l1.3-.7v1.4z" fill="#231f20"/>
<path d="M44 69l1.3-.7v1.4z" fill="none" stroke="#231f20" stroke-width=".2"/>
<path d="M44.5 68.5l.1 .1" fill="none" stroke="#231f20" stroke-width=".24"/>
<path d="M37.7 62h3.1l3.7 6.5" fill="none" stroke="#231f20" stroke-width=".27"/>
<g fill="#231f20">
<path d="M34.3 61.2h.2v.2l.2-.2 .6 .2 .1 1.1h-.3v-1l-.2-.1-.4 .2v.9h-.2z"/>
<path d="M36.5 61.2l.7-.4v1.7h-.3v-1.3l-.4 .2z"/>
<path d="M31.9 63.7h.4l.5 1.6 .5-1.6h.4v1.8h-.3v-1.5l-.5 1.5h-.2l-.5-1.5v1.5h-.3z"/>
<path d="M35.4 64.2h.2v.2l.3-.2 .2 .1-.1 .2-.2-.1-.2 .2v.9h-.2z"/>
<path d="M36.2 63.7h.2v1.1l.6-.6h.2l-.4 .5 .5 .8h-.3l-.4-.7-.2 .2v.5h-.2z"/>
<path d="M32.1 60.8h1l.4 .3-.2 .6-.9 .1v.7h-.3zM32.4 61v.6l.8-.1v-.5z"/>
<path d="M33.7 60.8h.3v.2h-.3zM33.7 61.2h.3v1.3h-.3z"/>
<path d="M34.1 64.4l.4-.2 .5 .2 .1 1.1h-.2l-.1-.1-.3 .1-.5-.1-.1-.3 .2-.2 .7-.2-.2-.3-.6 .2zM34.3 65l-.1 .2 .1 .2h.3l.2-.3v-.2z"/>
</g>
<path d="M169.3 70.7h1.9M170.5 70.7a1.77 1.77 0 0 0 2.4 1.6M171 69.4l-.4 .6M171.6 69.1a1.72 1.72 0 0 1 2.4 1.6M171.9 70.7h.7M172.3 67.7v1.9M172.3 70.3v.8M172.3 71.8v1.9M173.4 70.7h1.9M173.9 71.4l-.4 .5M174 70.7h.1" fill="none" stroke="#231f20" stroke-width=".24"/>
<g fill="#231f20">
<path d="M90.3 164.7h1.8v.2h-1.5l1.5 .5v.2l-1.5 .5h1.5v.3h-1.8v-.4l1.5-.5-1.5-.5z"/>
<path d="M90.8 161.9l.6 .4 .7-.4v.2l-.5 .4 .5 .3v.3l-.7-.5-.6 .4v-.2l.5-.3-.5-.4z"/>
<path d="M90.8 163.4l1.3-.2v.2l-.2 .1 .2 .3-.1 .5h-.5l-.2-.8h-.2l-.2 .5 .3 .1v.2h-.2l-.2-.4zM91.5 163.5l.1 .6h.2l.1-.5z"/>
</g>
<path d="M19 22h177.8v.5h-177.8z" fill="#000"/>
<g fill="#231f20">
<path d="M172.5 7.6l-.1 .5 .4-.2h.6v.1v2.1l-.2 .4h.9l-.2-.4v-2.1l.1-.1h.5l.5 .2-.2-.5zM174.5 8.3l.2 .3v1.5l-.2 .4h1.8l.2-.6a1.04 1.04 0 0 1-1.3 .2v-.7h.6l.3 .2v-.6l-.3 .2h-.6v-.6l.8-.1 .4 .3-.2-.5zM176.5 8.3l.9 1.1-.9 1.1h.8l-.2-.2 .4-.7 .5 .7-.2 .2h1.5l-.2-.2 .2-.4h.9l.1 .4-.2 .2h1l-.3-.3-.7-1.9h-.5l-.9 2-.8-1 .9-1h-.8l.1 .3-.4 .5-.3-.6 .1-.2zM179.7 8.6l.4 1h-.7zM181.3 8.4a.63 .63 0 0 0-.2 .7 .63 .63 0 0 0 .6 .4l.6 .2 .1 .2a.75 .75 0 0 1-.7 .4 .75 .75 0 0 1-.6-.5l.1 .7 .1-.1a1.11 1.11 0 0 0 1.5-.6 1.13 1.13 0 0 0-1.2-.8l-.1-.4a1.04 1.04 0 0 1 1.2 .2l-.2-.5-.2 .1-.4-.2zM173.2 10.9l.2 .4v2.2l-.2 .4h1l-.3-.4v-2.2l.3-.4zM174.3 11.6l.3 .4v1.5l-.3 .4h.8l-.2-.4v-1.3l1.5 1.7v-1.9l.2-.4h-.7l.2 .4v.9l-1.1-1.3zM177 11.8a.62 .62 0 0 0-.2 .7 .62 .62 0 0 0 .6 .4l.6 .1 .1 .3a.76 .76 0 0 1-.7 .3 .76 .76 0 0 1-.7-.4l.2 .7 .1-.1a1.11 1.11 0 0 0 1.5-.6 1.13 1.13 0 0 0-1.2-.8l-.1-.4a1.04 1.04 0 0 1 1.2 .2l-.2-.6-.2 .1-.5-.1zM178.7 11.6l-.2 .6a.61 .61 0 0 1 .8-.3v1.6l-.2 .4h.9l-.2-.4v-1.6a.63 .63 0 0 1 .7 .3l-.1-.6zM180.6 11.6l.3 .4v1.5l-.3 .4h1l-.2-.2-.1-.8 .6 .2a.76 .76 0 0 0 1.2 .7l-1-1a.58 .58 0 0 0 .6-.5 .58 .58 0 0 0-.5-.6zM181.4 11.9h.1a.45 .45 0 0 1 .5 .1 .45 .45 0 0 1 .1 .5l-.8 .2zM182.9 11.6l.2 .2a2.17 2.17 0 0 0 .3 1.9 .99 .99 0 0 0 1.6-.6v-1.1l.2-.4h-.7l.2 .2a1.92 1.92 0 0 1-.2 1.8 .6 .6 0 0 1-.9-.5v-1.1l.2-.4zM185.4 11.6l.2 .4v1.5l-.2 .4h.7l-.2-.4v-1.4l.8 1.8 .8-1.8v1.4l-.2 .4h.9l-.2-.4v-1.5l.2-.4h-.8l-.6 1.5-.6-1.5zM188.4 11.6l.2 .4v1.5l-.2 .4h1.8l.1-.6a1.04 1.04 0 0 1-1.2 .1v-.6h.5l.4 .2v-.6l-.4 .2h-.5v-.7h.8l.3 .3-.1-.6zM190.5 11.6l.2 .4v1.5l-.2 .4h.7l-.2-.4v-1.3l1.5 1.7v-1.9l.2-.4h-.7l.2 .4v.9l-1.1-1.3zM192.9 11.6l-.1 .6a.61 .61 0 0 1 .7-.3l.1 1.6-.3 .4h1l-.3-.4 .1-1.6a.63 .63 0 0 1 .7 .3l-.1-.6zM195.2 11.8a.62 .62 0 0 0-.2 .7 .62 .62 0 0 0 .6 .4l.6 .1 .1 .3a.76 .76 0 0 1-.7 .3 .76 .76 0 0 1-.6-.4l.1 .7 .1-.1a1.11 1.11 0 0 0 1.6-.6 1.13 1.13 0 0 0-1.3-.8l-.1-.4a1.04 1.04 0 0 1 1.2 .2l-.1-.6-.2 .1-.5-.1z"/>
<path d="M166.2 6.3v2.6h-1.9v.4l.8 .9a.91 .91 0 0 0 1 .8 .56 .56 0 0 1 .5-.3 .56 .56 0 0 1 .5 .3l.4 .8a1.53 1.53 0 0 0 1.9 1.2 1.54 1.54 0 0 1 1-2.1l.9-.3v-1.4a1.52 1.52 0 0 1-.4-1.6h-1.3l-.2 .8h.5l-.2 .8h-.5l-.1 1v.2l.4 .1-.2 .8a1.93 1.93 0 0 1-1.6-.3l.3-1.8h-.5l.2-.8h.4l.2-.8h-.4v-1.3zM168.6 7.6l-.6 2.9h.7l.6-2.9zM168.8 6.6l-.1 .7h.6l.2-.7z"/>
</g>
<g font-size="4.2">
<text x="19" y="29.6">7</text>
<text x="25" y="29.6">Mechanical, Packaging, and Orderable Information</text>
</g>
<g font-size="3.9">
<text x="19" y="52.5">7.1</text>
<text x="27.9" y="52.5">CSD23203W Package Dimensions</text>
</g>
<g font-size="3.5">
<text x="19" y="17.3">CSD23203W</text>
<text x="19" y="36.7">The following pages include mechanical, packaging, and orderable information. This information is the most</text>
<text x="19" y="40.6">current data available for the designated devices. This data is subject to change without notice and revision of</text>
<text x="19" y="44.4">this document. For browser-based versions of this data sheet, refer to the left-hand navigation.</text>
<text x="102.4" y="208.2">Pinout</text>
</g>
<g font-size="2.8">
<text x="23.3" y="200.5">NOTE: All dimensions are in mm (unless otherwise specified).</text>
<text x="77.9" y="212.9">POSITION</text>
<text x="121.4" y="212.9">DESIGNATION</text>
<text x="80.2" y="217.6">C1, C2</text>
<text x="127.8" y="217.6">Drain</text>
<text x="77.9" y="226.9">A2, B1, B2</text>
<text x="82.9" y="222.2">A1</text>
<text x="126.8" y="226.9">Source</text>
<text x="128.2" y="222.2">Gate</text>
<text x="19" y="263.6">8</text>
<text x="85.9" y="268.9">Product Folder Links: CSD23203W</text>
</g>
<text font-size="2.8" fill="#0000c8" x="29.6" y="263.6">Submit Documentation Feedback</text>
<g font-size="2.5">
<text x="19" y="21.4">SLPS533 –DECEMBER 2014</text>
<text x="181.9" y="21.4">www.ti.com</text>
<text x="141.1" y="263.6">Copyright © 2014, Texas Instruments Incorporated</text>
</g>
</svg>
